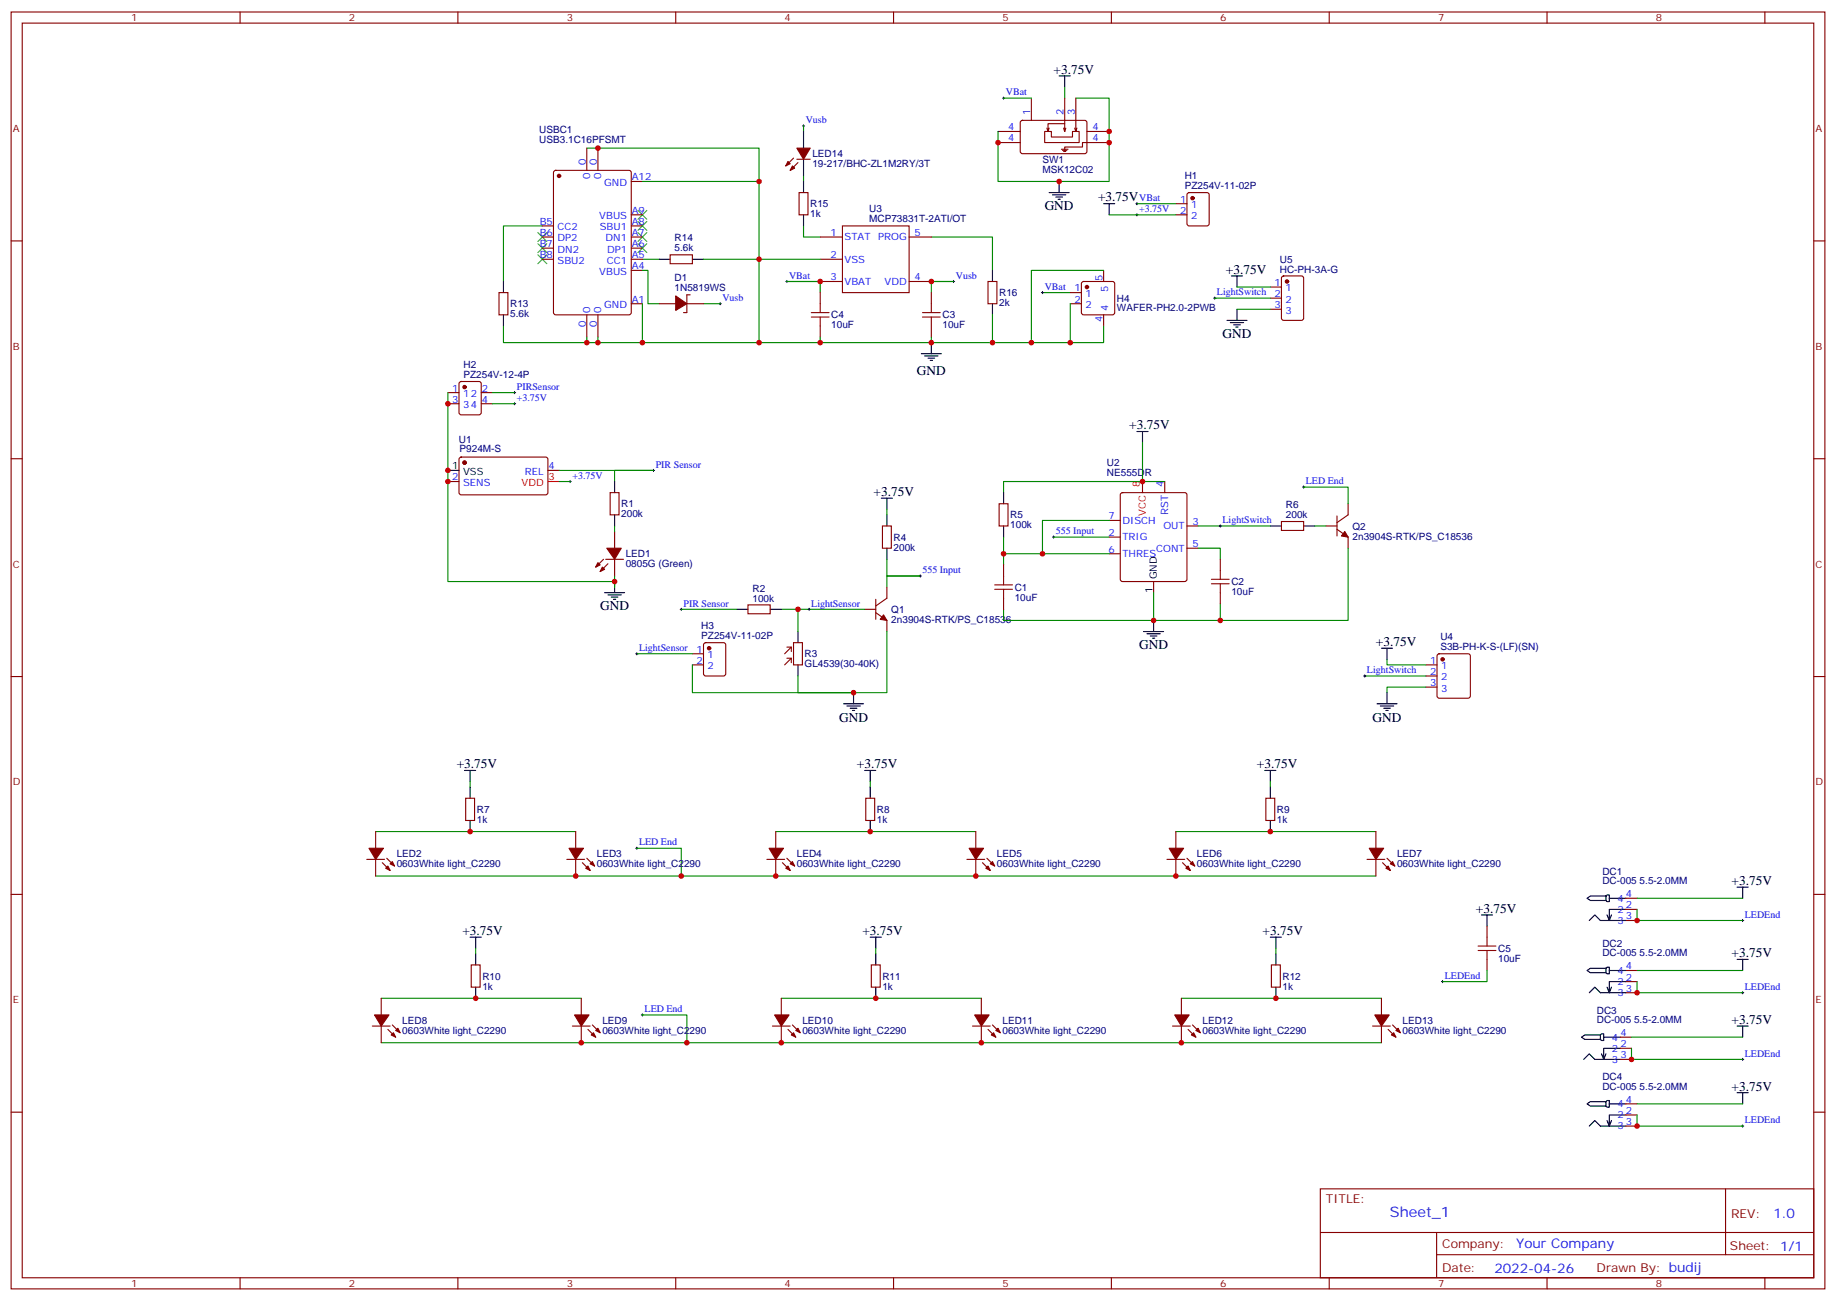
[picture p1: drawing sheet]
<svg xmlns="http://www.w3.org/2000/svg" width="583mm" height="413mm" viewBox="0 0 583 413" stroke-linecap="round" stroke-linejoin="round" font-family="sans-serif">
<g fill="#870000" stroke="#870000" stroke-width=".35">
<path d="M280.5 195.2l1 1.8-2.1-.4z"/>
<path d="M426.9 168.7l1 1.8-2.1-.4z"/>
<path d="M191.2 180l.7 .7-1.4 .7z"/>
<path d="M189.8 178.6l.7 .7-1.4 .7z"/>
<path d="M192.6 174h4.6l-2.1 3.6z"/>
<path d="M214.5 93.9l3.5 2.5-3.5 2.1z"/>
<path d="M123.1 274.9l.7 1.4-1.4-.7z"/>
<path d="M123.8 274.2l.7-.7 .7 1.4z"/>
<path d="M117.1 269.3h4.6l-2.5 3.5z"/>
<path d="M186.6 274.9l.7 1.4-1.4-.7z"/>
<path d="M187.3 274.2l.7-.7 .7 1.4z"/>
<path d="M180.6 269.3h4.6l-2.5 3.5z"/>
<path d="M250.1 274.9l.7 1.4-1.4-.7z"/>
<path d="M250.8 274.2l.7-.7 .7 1.4z"/>
<path d="M244.1 269.3h4.6l-2.5 3.5z"/>
<path d="M313.6 274.9l.7 1.4-1.4-.7z"/>
<path d="M314.3 274.2l.7-.7 .7 1.4z"/>
<path d="M307.6 269.3h4.6l-2.5 3.5z"/>
<path d="M377.1 274.9l.7 1.4-1.4-.7z"/>
<path d="M377.8 274.2l.7-.7 .7 1.4z"/>
<path d="M371.1 269.3h4.6l-2.5 3.5z"/>
<path d="M440.6 274.9l.7 1.4-1.4-.7z"/>
<path d="M441.3 274.2l.7-.7 .7 1.4z"/>
<path d="M434.6 269.3h4.6l-2.5 3.5z"/>
<path d="M124.2 328.5l.7-.7 .7 1.4z"/>
<path d="M126.3 326.4l.7 1.4-1.4-.7z"/>
<path d="M118.9 322.2h4.6l-2.5 3.5z"/>
<path d="M187.7 328.5l.7-.7 .7 1.4z"/>
<path d="M189.8 326.4l.7 1.4-1.4-.7z"/>
<path d="M182.4 322.2h4.6l-2.5 3.5z"/>
<path d="M251.2 328.5l.7-.7 .7 1.4z"/>
<path d="M253.3 326.4l.7 1.4-1.4-.7z"/>
<path d="M245.9 322.2h4.6l-2.5 3.5z"/>
<path d="M314.7 328.5l.7-.7 .7 1.4z"/>
<path d="M316.1 327.1l.7-.7 .7 1.4z"/>
<path d="M309.4 322.2h4.6l-2.5 3.5z"/>
<path d="M378.2 328.5l.7-.7 .7 1.4z"/>
<path d="M379.6 327.1l.7-.7 .7 1.4z"/>
<path d="M372.9 322.2h4.6l-2.5 3.5z"/>
<path d="M441.7 328.5l.7-.7 .7 1.4z"/>
<path d="M443.1 327.1l.7-.7 .7 1.4z"/>
<path d="M436.4 322.2h4.6l-2.5 3.5z"/>
<path d="M252.9 47h4.3l-2.1 3.6z"/>
<path d="M250.1 51.3l.7 .7-1.4 .7z"/>
<path d="M251.5 52.7l.7 .7-1.4 .7z"/>
<circle cx="147.5" cy="146.9" r=".53"/>
<circle cx="378.5" cy="62.9" r=".53"/>
<circle cx="177.4" cy="55.8" r=".53"/>
<circle cx="457.9" cy="209.3" r=".53"/>
<circle cx="408.5" cy="89.4" r=".53"/>
<circle cx="147.5" cy="122.9" r=".53"/>
<circle cx="225.1" cy="205.8" r=".53"/>
<circle cx="345" cy="91.1" r=".53"/>
</g>
<g fill="none" stroke="#870000" stroke-width=".35">
<path d="M3.5 3.8h575.8v405.4h-575.8zM7.1 7.3h568.6v398.3h-568.6zM76.2 3.8v3.5M145.3 3.8v3.5M214.5 3.8v3.5M283.6 3.8v3.5M352.8 3.8v3.5M421.9 3.8v3.5M491.1 3.8v3.5M560.2 3.8v3.5M324.1 38.4l.5-.2 20 .1 .4 .6v9.5l-.7 .4-20-.1-.5-.6v-9.2zM327.4 31.2v7"/>
<path d="M338 39.3h-5.3v2.4l.3-1M338 31.2v10.5M341.5 31.2v10.5l.3-1M175.9 54.3l.5-.2h23.3l.6 .4 .1 44.7-.5 .7h-23.5l-.7-.4v-44.7zM186.3 47v7.1M189.8 47v7.1M200.4 57.6h3.5M251.9 50.2l-2.5 2.5M252.9 50.6h4.3M253.3 51.6l-2.5 2.5M316.8 45.3h7M316.8 41.7h7"/>
<path d="M331.6 41.7h2.1v1.8h6.7v-1.8h2.1v3.6h-10.9zM332.3 40.7l.4 1M336.9 47.4h2.1M337.3 47.7h1.4M337.6 48.1h.7M337.6 40.7l.4 1M338.3 40.7l-.3 1M341.1 40.7l.4 1M345 41.7h7.1M352.1 45.3h-8.5v1.4h-5.6v.7M3.5 76.5h3.6M172.2 71.7h3.5"/>
<path d="M172.2 75.2h3.5M172.2 78.8h3.5M200.4 68.2h3.5M200.4 71.7h3.5M200.4 75.2h3.5M200.4 78.8h3.5M253.6 61.1h2.9v7.1h-2.9zM260.3 75.2h7.1M267.4 71.7h21.2v21.2h-21.2zM288.6 75.2h7M373.2 64.7h3.6M373.2 68.2h3.6"/>
<path d="M377 61.3l.5-.2h5.6l.7 .5v9.4l-.4 .7h-5.9l-.7-.4v-9.5zM575.7 76.5h3.6M158.4 92.9h2.8v7h-2.8zM172.2 82.3h3.5M186.3 99.9v7.1M189.8 99.9v7.1M200.4 82.3h3.5M200.4 96.4h3.5M200.4 85.8h3.5M209.2 96.4h5.3M212.7 80.9h7.1v2.8h-7.1zM218 96.4h5.3"/>
<path d="M219.1 93.6h-1.1v5.6h-1M260.3 82.3h7.1M260.3 89.4h7.1M260.3 92.9v3.5M288.6 89.4h7M295.6 92.9v3.5M313.6 89.4h2.8v7h-2.8zM339.7 96.4h3.6M339.7 92.9h3.6M343.5 89.6l.5-.2h9.1l.5 .2 .2 .5v9.1l-.2 .5-.5 .2h-9.1l-.5-.2-.2-.5v-9.1zM350.3 85.8v3.6M350.3 99.9v3.6"/>
<path d="M403.2 91.1h3.6M403.2 94.7h3.6M403.2 98.2h3.6M407 87.8l.5-.2h5.6l.7 .4v13l-.5 .7h-5.8l-.7-.5v-12.9zM260.3 103.5v3.5M295.6 103.5v3.5M142.2 124.6h3.5M142.2 128.2h3.5M145.9 121.3l.5-.2h5.6l.7 .4 .1 9.5-.5 .6-5.9 .1-.6-.5-.1-9.4zM152.8 124.6h3.5M152.8 128.2h3.5M3.5 145.6h3.6"/>
<path d="M142.2 152.9h3.5M145.9 145.3l.5-.2 27.1 .1 .4 .6v10.9l-.7 .4-27.1-.1-.4-.6v-10.6zM173.9 149.3h3.5M193.7 156.4h2.8v7h-2.8zM317.1 159.9h2.9v7.1h-2.9zM355.8 156.6l.5-.2h19.8l.5 .2 .2 .5v26.8l-.3 .5-.4 .2h-19.8l-.5-.2-.2-.5v-26.8zM362.7 152.9v3.5M369.7 152.9v3.5M427.9 159.9v3.5l-3.5 2.5M575.7 145.6h3.6M191.6 177.6l-2.5 2.4M192.3 177.6h5.6"/>
<path d="M193 179l-2.5 2.4M195.1 168.7v5.3M195.1 177.6v5.2M280.1 167h2.8v7h-2.8zM318.6 179.3v3.5M352.1 165.2h3.5M352.1 175.8h3.5M352.1 170.5h3.5M376.8 174h3.5M376.8 167h3.5M387.3 177.6v3.5M406.8 165.6h7v2.8h-7z"/>
<path d="M420.9 167h3.5M424.4 168l3.5 2.5v3.5M424.4 163.8v6.3M237.4 192h7.1v2.8h-7.1zM274.5 193.4h3.5M278 194.5l3.5 2.5v3.5M278 190.3v6.3M281.5 186.4v3.5l-3.5 2.5M318.6 189.9v3.5M366.2 184.6v3.5M387.3 188.1v3.6M3.5 214.8h3.6"/>
<path d="M219.8 211.1h3.5M219.8 207.5h3.5M223.5 204.2l.5-.2h5.7l.6 .4 .1 9.5-.5 .6-5.9 .1-.6-.5-.1-9.4zM249.8 205.4h1.4v1.4M249.8 209h1.4v1.4M251.2 205.4l-2.1 2.1M251.2 209l-2.1 2.1M251.9 204h2.8v7.1h-2.8zM452.6 211.1h3.5M452.6 214.6h3.5M452.6 218.1h3.5M456.4 207.7l.4-.2h9.2l.5 .2 .2 .5v12.7l-.2 .5-.5 .3h-9.2l-.5-.3-.2-.5v-12.7z"/>
<path d="M575.7 214.8h3.6M147.8 253.4h2.8v7.1h-2.8zM274.8 253.4h2.8v7.1h-2.8zM401.8 253.4h2.8v7.1h-2.8zM116.4 272.8h5.7M119.2 264v5.3M119.2 272.8v5.3M121.4 273.9l2.4 2.4M122.8 272.5l2.4 2.4M179.9 272.8h5.7M182.7 264v5.3M182.7 272.8v5.3"/>
<path d="M184.9 273.9l2.4 2.4M186.3 272.5l2.4 2.4M243.4 272.8h5.7M246.2 264v5.3M246.2 272.8v5.3M248.4 273.9l2.4 2.4M249.8 272.5l2.4 2.4M306.9 272.8h5.7M309.7 264v5.3M309.7 272.8v5.3M311.9 273.9l2.4 2.4M313.3 272.5l2.4 2.4"/>
<path d="M370.4 272.8h5.7M373.2 264v5.3M373.2 272.8v5.3M375.4 273.9l2.4 2.4M376.8 272.5l2.4 2.4M433.9 272.8h5.7M436.7 264v5.3M436.7 272.8v5.3M438.9 273.9l2.4 2.4M440.3 272.5l2.4 2.4M3.5 283.9h3.6M472 294v3.5"/>
<path d="M516.1 292.2h3.5M516.1 285.2h3.5M516.1 288.7h3.5M575.7 283.9h3.6M121 316.9v5.3M149.6 306.3h2.8v7.1h-2.8zM184.5 316.9v5.3M248 316.9v5.3M276.6 306.3h2.8v7.1h-2.8zM311.5 316.9v5.3M375 316.9v5.3M403.6 306.3h2.8v7.1h-2.8z"/>
<path d="M438.5 316.9v5.3M472 304.6v3.5M516.1 315.1h3.5M516.1 308.1h3.5M516.1 311.6h3.5M118.2 325.7h5.6M121 325.7v5.3M123.1 326.8l2.5 2.4M124.5 325.4l2.5 2.4M181.7 325.7h5.6M184.5 325.7v5.3M186.6 326.8l2.5 2.4"/>
<path d="M188 325.4l2.5 2.4M245.2 325.7h5.6M248 325.7v5.3M250.1 326.8l2.5 2.4M251.5 325.4l2.5 2.4M308.7 325.7h5.6M311.5 325.7v5.3M313.6 326.8l2.5 2.4M315 325.4l2.5 2.4M372.2 325.7h5.6M375 325.7v5.3M377.1 326.8l2.5 2.4"/>
<path d="M378.5 325.4l2.5 2.4M435.7 325.7h5.6M438.5 325.7v5.3M440.6 326.8l2.5 2.4M442 325.4l2.5 2.4M514.3 336.3h3.6M514.3 329.2h3.6M514.3 332.8h3.6M3.5 353.1h3.6M516.1 357.5h3.5M516.1 350.4h3.5M516.1 353.9h3.5"/>
<path d="M575.7 353.1h3.6M419.1 377.4h156.6v28.2h-156.6zM547.7 377.4v20.9M419.1 391.2h156.5M456 398.3h119.6M456 391.2v14.2M76.2 405.6v3.6M145.3 405.6v3.6M214.5 405.6v3.6M283.6 405.6v3.6M352.8 405.6v3.6M421.9 405.6v3.6"/>
<path d="M491.1 405.6v3.6M560.2 405.6v3.6"/>
</g>
<g fill="none" stroke="#000" stroke-width=".35">
<path d="M336.2 24.1h3.5M338 24.1v3.5M255.1 41.7v5.3M255.1 50.6v5.2M255.1 57.6v3.5M336.2 57.6v3.5M255.1 68.2v3.5M333 61.1h6.4M334.1 61.8h4.2M335.1 62.5h2.2M335.8 63.3h.7M350.3 64.7h3.5"/>
<path d="M352.1 64.7v3.5M159.8 89.4v3.5M159.8 99.9v3.6M209.2 82.3h3.5M219.8 82.3h3.5M315 85.8v3.6M315 96.4v3.5M390.9 87.6h3.5M392.6 87.6v3.5M392.6 98.2v3.5M292.5 112.3h6.3M293.5 113h4.2"/>
<path d="M294.6 113.7h2.1M295.3 114.4h.7M295.6 108.8v3.5M389.5 101.7h6.3M390.5 102.4h4.3M391.6 103.1h2.1M392.3 103.8h.7M360.9 137h3.5M362.7 137v3.5M142.2 149.3h3.5M195.1 152.9v3.5M279.8 158.2h3.5"/>
<path d="M281.5 158.2v3.5M318.6 156.4v3.5M195.1 163.4v3.6M281.5 163.4v3.6M281.5 174v3.6M318.6 167v3.5M403.2 167h3.6M413.8 167h3.5M191.9 188.1h6.4M193 188.8h4.2M194 189.5h2.1M194.7 190.3h.7"/>
<path d="M195.1 184.6v3.5M233.9 193.4h3.5M244.5 193.4h3.5M366.2 197v3.5M253.3 200.5v3.5M253.3 211.1v3.5M270.9 219.9v3.5M363 200.5h6.4M364.1 201.2h4.2M365.1 201.9h2.1M365.8 202.6h.7M438.5 205.8h3.5"/>
<path d="M440.3 205.8v3.5M440.3 219.9v3.5M267.8 223.4h6.3M268.8 224.1h4.2M269.9 224.8h2.1M270.6 225.5h.7M437.1 223.4h6.3M438.1 224.1h4.3M439.2 224.8h2.1M439.9 225.5h.7M147.5 244.6h3.5M149.2 244.6v3.5"/>
<path d="M149.2 249.9v3.5M274.5 244.6h3.5M276.2 244.6v3.5M276.2 249.9v3.5M401.5 244.6h3.5M403.2 244.6v3.5M403.2 249.9v3.5M149.2 260.5v3.5M276.2 260.5v3.5M403.2 260.5v3.5M149.2 297.5h3.6M151 297.5v3.5"/>
<path d="M276.2 297.5h3.6M278 297.5v3.5M403.2 297.5h3.6M405 297.5v3.5M470.3 290.4h3.5M472 290.4v3.6M503.8 285.2l1-.8h5v1.5h-5zM504.5 292.2l1.7-1.8 1.8 1.8h8.1M509.8 284.4l.3-.3h.7v2.1h-.7l-.3-.3M510.8 285.2h5.3M511.5 290.4l-.7 1.8M516.1 288.7h-5.3v3.5l-.7-1.8"/>
<path d="M551.4 281.6h3.5M553.2 281.6v3.6M151 302.8v3.5M151 313.4v3.5M278 302.8v3.5M278 313.4v3.5M405 302.8v3.5M405 313.4v3.5M503.8 308.1l1-.7h5v1.4h-5zM504.5 315.1l1.7-1.7 1.8 1.7h8.1M509.8 307.4l.3-.4h.7v2.1h-.7l-.3-.3M510.8 308.1h5.3"/>
<path d="M511.5 313.4l-.7 1.7M516.1 311.6h-5.3v3.5l-.7-1.7M551.4 304.6h3.5M553.2 304.6v3.5M502 329.2l1.1-.7h4.9v1.5h-4.9zM502.7 336.3l1.8-1.8 1.7 1.8h8.1M508 328.5l.4-.3h.7v2.1h-.7l-.4-.3M509.1 329.2h5.2M509.8 334.5l-.7 1.8M514.3 332.8h-5.2v3.5l-.7-1.8M551.4 325.7h3.5M553.2 325.7v3.5"/>
<path d="M503.8 350.4l1-.7h5v1.4h-5zM504.5 357.5l1.7-1.8 1.8 1.8h8.1M509.8 349.7l.3-.3h.7v2.1h-.7l-.3-.4M510.8 350.4h5.3M511.5 355.7l-.7 1.8M516.1 353.9h-5.3v3.6l-.7-1.8M551.4 346.9h3.5M553.2 346.9v3.5"/>
</g>
<path d="M173.9 152.9h3.5" fill="none" stroke="#f00" stroke-width=".35"/>
<g fill="none" stroke="#000" stroke-width=".32">
<path d="M254.7 40h.7M255.1 39.6v.7M318.2 31.2h.7M318.6 30.8v.7M360.5 68.2h.7M360.5 64.7h.7M360.9 64.3v.7M360.9 67.8v.7M228.2 96.4h.8M228.6 96.1v.7M249.4 89.4h.7M249.8 89v.7"/>
<path d="M302.3 89.4h.7M302.7 89v.7M330.6 92.9h.7M330.9 92.5v.7M385.2 94.7h.7M385.6 94.3v.7M163 128.2h.7M163 124.6h.7M163.3 124.3v.7M163.3 127.8v.7M180.6 152.9h.7M181 152.5v.7"/>
<path d="M207.1 149.3h.7M207.4 149v.7M413.5 154.6h.7M413.8 154.3v.7M334.1 170.5h.7M334.4 170.1v.8M387 167h.7M387.3 166.6v.7M215.9 193.4h.7M216.3 193.1v.7M256.5 193.4h.7M256.8 193.1v.7"/>
<path d="M291.7 182.8h.8M292.1 182.5v.7M201.8 207.5h.7M202.1 207.2v.7M432.9 214.6h.7M433.2 214.2v.7M201.8 269.3h.7M202.1 268.9v.7M552.8 292.2h.7M553.2 291.9v.7M457.6 311.6h.7M457.9 311.3v.7"/>
<path d="M552.8 315.1h.7M553.2 314.8v.7M203.6 322.2h.7M203.9 321.8v.7M552.8 336.3h.7M553.2 336v.7M552.8 357.5h.7M553.2 357.1v.7"/>
</g>
<g fill="none" stroke="#008700" stroke-width=".35">
<path d="M255.1 40v1.7M318.6 31.2h8.8M338 27.6v3.6M341.5 31.2h10.6v26.4h-35.3v-15.9M186.3 47h54.6v61.8M203.9 57.6h37M255.1 55.8v1.8M172.2 71.7h-12.4v17.7M255.1 71.7v3.5h5.2M295.6 75.2h19.4v10.6M352.1 68.2h21.1M360.9 64.7h12.3"/>
<path d="M203.9 85.8h1.8v10.6h3.5M203.9 82.3h5.3M203.9 96.4v12.4M223.3 82.3h37M223.3 96.4h5.3M260.3 89.4h-10.5h10.5v3.5M295.6 89.4h7.1h-7.1v3.5M315 99.9v8.9M330.9 92.9h8.8M339.7 96.4v12.4M350.3 85.8h-22.9v23M385.6 94.7h17.6"/>
<path d="M392.6 91.1h10.6M392.6 98.2h10.6M159.8 103.5v5.3h100.5M186.3 107v1.8M189.8 107v1.8M260.3 107v1.8h35.3M350.3 103.5v5.3h-54.7v-1.8M142.2 124.6v60h52.9M156.3 128.2h7M156.3 124.6h7M177.4 149.3h30h-12.3v3.6M177.4 152.9h3.6"/>
<path d="M362.7 140.5v12.4M369.7 152.9h-51.1v3.5M413.8 154.6h14.1v5.3M195.1 167v1.7M281.5 177.6v5.2h10.6h-10.6v3.6M281.5 161.7v1.7M318.6 170.5v8.8M318.6 175.8h33.5M334.4 170.5h17.7M352.1 165.2h-21.2v10.6M380.3 174h7v3.6M380.3 167h22.9"/>
<path d="M417.3 167h3.6M427.9 174v23h-40.6M195.1 182.8v3.6M216.3 193.4h17.6M248 193.4h26.5M253.3 193.4v7.1M366.2 188.1v8.9h-47.6v-3.6M387.3 191.7v5.3h-21.1M202.1 207.5h17.7M219.8 211.1v8.8h51.1M281.5 200.5v19.4h-28.2v-5.3M433.2 214.6h19.4"/>
<path d="M440.3 209.3v1.8h12.3M452.6 218.1h-12.3v1.8M149.2 248.1v1.8M276.2 248.1v1.8M403.2 248.1v1.8M119.2 278.1h317.5M119.2 264h63.5M202.1 269.3h14.2v8.8M246.2 264h63.5M373.2 264h63.5M519.6 288.7v3.5h33.6M519.6 285.2h33.6"/>
<path d="M121 316.9h63.5M151 301v1.8M248 316.9h63.5M278 301v1.8M375 316.9h63.5M405 301v1.8M472 308.1v3.5h-14.1M519.6 311.6v3.5h33.6M519.6 308.1h33.6M121 331h317.5M203.9 322.2h14.1v8.8M517.9 332.8v3.5h35.3"/>
<path d="M517.9 329.2h35.3M519.6 353.9v3.6h33.6M519.6 350.4h33.6"/>
</g>
<g fill="none" stroke="#3c3" stroke-width=".35">
<path d="M170.7 73.8l2.9 2.9M170.7 77.4l2.9 2.8M173.6 73.8l-2.9 2.9M173.6 77.4l-2.9 2.8M202.5 77.4l2.8 2.8M202.5 73.8l2.8 2.9M202.5 70.3l2.8 2.8M202.5 66.8l2.8 2.8M205.3 77.4l-2.8 2.8M205.3 73.8l-2.8 2.9M205.3 70.3l-2.8 2.8M205.3 66.8l-2.8 2.8"/>
<path d="M170.7 80.9l2.9 2.8M173.6 80.9l-2.9 2.8"/>
</g>
<g fill="none" stroke="#a10000" stroke-width=".35">
<path d="M257.5 99.2h5.7M260.3 96.4v2.8M292.8 99.2h5.6M295.6 96.4v2.8M257.5 100.6h5.7M260.3 100.6v2.9M292.8 100.6h5.6M295.6 100.6v2.9M315.7 187.1h5.7M315.7 185.7h5.7M318.6 182.8v2.9M318.6 187.1v2.8"/>
<path d="M384.5 185.3h5.7M384.5 183.9h5.7M387.3 181.1v2.8M387.3 185.3v2.8M472 297.5v2.8M469.2 301.7h5.6M469.2 300.3h5.6M472 301.7v2.9"/>
</g>
<g fill="#c00">
<circle cx="270.9" cy="219.9" r=".88"/>
<circle cx="216.3" cy="278.1" r=".88"/>
<circle cx="295.6" cy="89.4" r=".88"/>
<circle cx="195.1" cy="184.6" r=".88"/>
<circle cx="253.3" cy="193.4" r=".88"/>
<circle cx="318.6" cy="175.8" r=".88"/>
<circle cx="330.9" cy="175.8" r=".88"/>
<circle cx="366.2" cy="197" r=".88"/>
<circle cx="387.4" cy="197" r=".88"/>
<circle cx="362.7" cy="152.9" r=".88"/>
<circle cx="218" cy="331" r=".88"/>
<circle cx="142.2" cy="149.3" r=".88"/>
<circle cx="142.2" cy="152.9" r=".88"/>
<circle cx="142.2" cy="128.2" r=".88"/>
<circle cx="352.1" cy="41.7" r=".88"/>
<circle cx="352.1" cy="45.3" r=".88"/>
<circle cx="316.8" cy="45.3" r=".88"/>
<circle cx="336.2" cy="57.6" r=".88"/>
<circle cx="149.2" cy="264" r=".88"/>
<circle cx="151" cy="316.9" r=".88"/>
<circle cx="276.2" cy="264" r=".88"/>
<circle cx="403.2" cy="264" r=".88"/>
<circle cx="278" cy="316.9" r=".88"/>
<circle cx="405" cy="316.9" r=".88"/>
<circle cx="260.4" cy="89.4" r=".88"/>
<circle cx="182.7" cy="278.1" r=".88"/>
<circle cx="246.2" cy="278.1" r=".88"/>
<circle cx="309.7" cy="278.1" r=".88"/>
<circle cx="373.2" cy="278.1" r=".88"/>
<circle cx="375" cy="331" r=".88"/>
<circle cx="311.5" cy="331" r=".88"/>
<circle cx="248" cy="331" r=".88"/>
<circle cx="184.5" cy="331" r=".88"/>
<circle cx="295.6" cy="108.8" r=".88"/>
<circle cx="339.7" cy="108.8" r=".88"/>
<circle cx="327.4" cy="108.8" r=".88"/>
<circle cx="260.4" cy="108.8" r=".88"/>
<circle cx="186.3" cy="108.8" r=".88"/>
<circle cx="189.8" cy="108.8" r=".88"/>
<circle cx="203.9" cy="108.8" r=".88"/>
<circle cx="240.9" cy="108.8" r=".88"/>
<circle cx="189.8" cy="47" r=".88"/>
<circle cx="240.9" cy="57.6" r=".88"/>
<circle cx="240.9" cy="82.3" r=".88"/>
<circle cx="315" cy="108.8" r=".88"/>
<circle cx="519.6" cy="357.5" r=".88"/>
<circle cx="517.9" cy="336.3" r=".88"/>
<circle cx="519.6" cy="315.1" r=".88"/>
<circle cx="519.6" cy="292.2" r=".88"/>
</g>
<text font-size="4.6" fill="#00f" x="441.2" y="386.4">Sheet_1</text>
<g font-size="4.2">
<text x="334.4" y="23.4">+3.75V</text>
<text x="348.5" y="64">+3.75V</text>
<text x="331.6" y="66.8">GND</text>
<text x="389.1" y="86.9">+3.75V</text>
<text x="388.1" y="107.4">GND</text>
<text x="291" y="119.1">GND</text>
<text x="358.4" y="136.3">+3.75V</text>
<text x="277.3" y="157.4">+3.75V</text>
<text x="190.5" y="193.8">GND</text>
<text x="361.6" y="206.1">GND</text>
<text x="436.7" y="205.1">+3.75V</text>
<text x="266.3" y="229.1">GND</text>
<text x="435.7" y="229.1">GND</text>
<text x="145" y="243.9">+3.75V</text>
<text x="272" y="243.9">+3.75V</text>
<text x="399" y="243.9">+3.75V</text>
<text x="549.6" y="280.9">+3.75V</text>
<text x="468.5" y="289.7">+3.75V</text>
<text x="146.8" y="296.8">+3.75V</text>
<text x="273.8" y="296.8">+3.75V</text>
<text x="400.8" y="296.8">+3.75V</text>
<text x="549.6" y="303.8">+3.75V</text>
<text x="549.6" y="325">+3.75V</text>
<text x="549.6" y="346.2">+3.75V</text>
</g>
<g font-size="4.2" fill="#00f">
<text x="562.9" y="386.7">1.0</text>
<text x="481.3" y="396.2">Your Company</text>
<text x="474.4" y="404">2022-04-26</text>
</g>
<g font-size="3.9" fill="#800">
<text x="420.9" y="382">TITLE:</text>
<text x="549.5" y="386.7">REV:</text>
<text x="457.8" y="396.2">Company:</text>
<text x="549.1" y="396.8">Sheet: 1/1</text>
<text x="457.8" y="403.9">Date:</text>
<text x="506.8" y="403.9">Drawn By: budij</text>
</g>
<g font-size="3.2" fill="#800">
<text x="41.6" y="6.8">1</text>
<text x="110.8" y="6.8">2</text>
<text x="179.9" y="6.8">3</text>
<text x="249.1" y="6.8">4</text>
<text x="318.2" y="6.8">5</text>
<text x="387.3" y="6.8">6</text>
<text x="456.5" y="6.8">7</text>
<text x="525.6" y="6.8">8</text>
<text x="4.1" y="41.9">A</text>
<text x="576.3" y="41.9">A</text>
<text x="4.1" y="111.1">B</text>
<text x="576.3" y="111.1">B</text>
<text x="4.1" y="180.2">C</text>
<text x="576.3" y="180.2">C</text>
<text x="4.1" y="249.3">D</text>
<text x="576.3" y="249.3">D</text>
<text x="4.1" y="318.5">E</text>
<text x="576.3" y="318.5">E</text>
<text x="41.6" y="408.6">1</text>
<text x="110.8" y="408.6">2</text>
<text x="179.9" y="408.6">3</text>
<text x="249.1" y="408.6">4</text>
<text x="318.2" y="408.6">5</text>
<text x="387.3" y="408.6">6</text>
<text x="456.5" y="408.6">7</text>
<text x="525.6" y="408.6">8</text>
</g>
<g font-size="3.2" fill="#00f">
<text x="319.3" y="30.3">VBat</text>
<text x="255.8" y="39.1">Vusb</text>
<text x="320.1" y="41.4">4</text>
<text x="327" y="36.4" transform="rotate(-90 327 36.4)">1</text>
<text x="337.6" y="36.4" transform="rotate(-90 337.6 36.4)">2</text>
<text x="341.1" y="36.4" transform="rotate(-90 341.1 36.4)">3</text>
<text x="346.8" y="41.4">4</text>
<text x="320.1" y="44.9">4</text>
<text x="346.8" y="44.9">4</text>
<text x="185.9" y="52.3" transform="rotate(-90 185.9 52.3)">0</text>
<text x="189.4" y="52.3" transform="rotate(-90 189.4 52.3)">0</text>
<text x="187.3" y="56.8" transform="rotate(-90 187.3 56.8)">0</text>
<text x="190.9" y="56.8" transform="rotate(-90 190.9 56.8)">0</text>
<text x="191.8" y="59">GND</text>
<text x="200.6" y="57.3">A12</text>
<text x="361.6" y="63.8">VBat</text>
<text x="374.6" y="64.3">1</text>
<text x="171.3" y="71.4">B5</text>
<text x="190.2" y="69.6">VBUS</text>
<text x="200.6" y="71.4">A8</text>
<text x="200.6" y="67.8">A9</text>
<text x="361.6" y="67.3">+3.75V</text>
<text x="374.6" y="67.8">2</text>
<text x="378.1" y="66.1">1</text>
<text x="378.1" y="69.6">2</text>
<text x="171.3" y="74.9">B6</text>
<text x="177" y="73.1">CC2</text>
<text x="177" y="76.7">DP2</text>
<text x="190.4" y="73.1">SBU1</text>
<text x="192.2" y="76.7">DN1</text>
<text x="200.6" y="74.9">A7</text>
<text x="263.6" y="74.9">1</text>
<text x="268.1" y="76.3">STAT</text>
<text x="278.8" y="76.3">PROG</text>
<text x="290.3" y="74.9">5</text>
<text x="171.3" y="78.4">B7</text>
<text x="171.3" y="82">B8</text>
<text x="177" y="80.2">DN2</text>
<text x="177" y="83.7">SBU2</text>
<text x="192.6" y="83.7">CC1</text>
<text x="192.7" y="80.2">DP1</text>
<text x="200.6" y="82">A5</text>
<text x="200.6" y="78.4">A6</text>
<text x="263.6" y="82">2</text>
<text x="268.1" y="83.4">VSS</text>
<text x="190.2" y="87.2">VBUS</text>
<text x="200.6" y="85.5">A4</text>
<text x="250.5" y="88.5">VBat</text>
<text x="263.6" y="89">3</text>
<text x="290.3" y="89">4</text>
<text x="303.4" y="88.5">Vusb</text>
<text x="350" y="89.2" transform="rotate(-90 350 89.2)">5</text>
<text x="229.3" y="95.5">Vusb</text>
<text x="268.1" y="90.4">VBAT</text>
<text x="280.8" y="90.4">VDD</text>
<text x="331.6" y="92">VBat</text>
<text x="341.1" y="92.5">1</text>
<text x="344.6" y="94.3">1</text>
<text x="351.7" y="92.7" transform="rotate(-90 351.7 92.7)">5</text>
<text x="386.3" y="93.8">LightSwitch</text>
<text x="404.6" y="90.8">1</text>
<text x="404.6" y="94.3">2</text>
<text x="408.1" y="92.5">1</text>
<text x="187.3" y="99.2" transform="rotate(-90 187.3 99.2)">0</text>
<text x="190.9" y="99.2" transform="rotate(-90 190.9 99.2)">0</text>
<text x="191.8" y="97.8">GND</text>
<text x="200.6" y="96.1">A1</text>
<text x="341.1" y="96.1">2</text>
<text x="344.6" y="97.8">2</text>
<text x="351.7" y="98.6" transform="rotate(-90 351.7 98.6)">4</text>
<text x="404.6" y="97.8">3</text>
<text x="408.1" y="96.1">2</text>
<text x="408.1" y="99.6">3</text>
<text x="185.9" y="103.7" transform="rotate(-90 185.9 103.7)">0</text>
<text x="189.4" y="103.7" transform="rotate(-90 189.4 103.7)">0</text>
<text x="350" y="102.1" transform="rotate(-90 350 102.1)">4</text>
<text x="143.5" y="124.3">1</text>
<text x="152.9" y="124.3">2</text>
<text x="164" y="123.8">PIRSensor</text>
<text x="143.5" y="127.8">3</text>
<text x="147" y="126">12</text>
<text x="147" y="129.6">34</text>
<text x="152.9" y="127.8">4</text>
<text x="164" y="127.3">+3.75V</text>
<text x="174.1" y="149">4</text>
<text x="208.1" y="148.4">PIR Sensor</text>
<text x="143.5" y="152.5">2</text>
<text x="147" y="154.3">SENS</text>
<text x="166.6" y="150.7">REL</text>
<text x="181.7" y="152">+3.75V</text>
<text x="369.4" y="154.6" transform="rotate(-90 369.4 154.6)">4</text>
<text x="414.5" y="153.7">LED End</text>
<text x="351.8" y="164.9">7</text>
<text x="356.3" y="166.3">DISCH</text>
<text x="370.8" y="163.4" transform="rotate(-90 370.8 163.4)">RST</text>
<text x="378.5" y="166.6">3</text>
<text x="388.1" y="166.1">LightSwitch</text>
<text x="335.1" y="169.6">555 Input</text>
<text x="351.8" y="170.1">2</text>
<text x="356.3" y="171.6">TRIG</text>
<text x="369.3" y="168">OUT</text>
<text x="378.5" y="173.7">5</text>
<text x="351.8" y="175.4">6</text>
<text x="356.3" y="176.8">THRES</text>
<text x="367" y="175.1">CONT</text>
<text x="292.8" y="182">555 Input</text>
<text x="217" y="192.5">PIR Sensor</text>
<text x="257.5" y="192.5">LightSensor</text>
<text x="202.8" y="206.7">LightSensor</text>
<text x="221.1" y="207.2">1</text>
<text x="224.6" y="209">1</text>
<text x="221.1" y="210.7">2</text>
<text x="224.6" y="212.5">2</text>
<text x="433.9" y="213.7">LightSwitch</text>
<text x="454" y="210.7">1</text>
<text x="454" y="214.2">2</text>
<text x="457.4" y="212.5">1</text>
<text x="454" y="217.8">3</text>
<text x="457.4" y="216">2</text>
<text x="457.4" y="219.5">3</text>
<text x="202.8" y="268.4">LED End</text>
<text x="513.4" y="286.2">4</text>
<text x="516.1" y="284.8">4</text>
<text x="513.4" y="293.3">3</text>
<text x="513.4" y="289.7">2</text>
<text x="516.1" y="291.9">3</text>
<text x="516.1" y="288.3">2</text>
<text x="553.9" y="291.3">LEDEnd</text>
<text x="458.6" y="310.7">LEDEnd</text>
<text x="513.4" y="309.1">4</text>
<text x="516.1" y="307.7">4</text>
<text x="516.1" y="311.3">2</text>
<text x="513.4" y="316.2">3</text>
<text x="513.4" y="312.7">2</text>
<text x="516.1" y="314.8">3</text>
<text x="553.9" y="314.3">LEDEnd</text>
<text x="204.6" y="321.3">LED End</text>
<text x="514.3" y="328.9">4</text>
<text x="511.6" y="330.3">4</text>
<text x="511.6" y="333.8">2</text>
<text x="514.3" y="336">3</text>
<text x="514.3" y="332.4">2</text>
<text x="553.9" y="335.4">LEDEnd</text>
<text x="511.6" y="337.4">3</text>
<text x="513.4" y="351.5">4</text>
<text x="516.1" y="350.1">4</text>
<text x="516.1" y="353.6">2</text>
<text x="513.4" y="358.5">3</text>
<text x="513.4" y="355">2</text>
<text x="516.1" y="357.1">3</text>
<text x="553.9" y="356.6">LEDEnd</text>
</g>
<g font-size="3.2" fill="#000080">
<text x="171.2" y="45.3">USB3.1C16PFSMT</text>
<text x="171.2" y="42.1">USBC1</text>
<text x="257.9" y="53.1">19-217/BHC-ZL1M2RY/3T</text>
<text x="257.9" y="50">LED14</text>
<text x="330.9" y="51.8">SW1</text>
<text x="330.9" y="55">MSK12C02</text>
<text x="376.1" y="56.9">H1</text>
<text x="257.2" y="65.8">R15</text>
<text x="376.1" y="60.1">PZ254V-11-02P</text>
<text x="257.2" y="69">1k</text>
<text x="275.9" y="70.6">MCP73831T-2ATI/OT</text>
<text x="275.9" y="67.4">U3</text>
<text x="214.1" y="76.6">R14</text>
<text x="214.1" y="79.8">5.6k</text>
<text x="406.2" y="83.3">U5</text>
<text x="214.2" y="89.4">D1</text>
<text x="406.2" y="86.5">HC-PH-3A-G</text>
<text x="214.2" y="92.5">1N5819WS</text>
<text x="317.1" y="94">R16</text>
<text x="354.5" y="95.8">H4</text>
<text x="161.9" y="100.8">5.6k</text>
<text x="161.9" y="97.5">R13</text>
<text x="263.9" y="101.1">C4</text>
<text x="299.2" y="101.1">C3</text>
<text x="317.1" y="97.2">2k</text>
<text x="354.5" y="98.8">WAFER-PH2.0-2PWB</text>
<text x="263.9" y="104.3">10uF</text>
<text x="299.2" y="104.3">10uF</text>
<text x="147.1" y="119.9">PZ254V-12-4P</text>
<text x="147.1" y="116.7">H2</text>
<text x="145.7" y="140.5">U1</text>
<text x="145.9" y="143.5">P924M-S</text>
<text x="351.4" y="147.9">U2</text>
<text x="351.4" y="151.1">NE555DR</text>
<text x="197.2" y="161">R1</text>
<text x="408.2" y="161.3">R6</text>
<text x="197.2" y="164.3">200k</text>
<text x="320.7" y="167.8">100k</text>
<text x="320.7" y="164.6">R5</text>
<text x="408.2" y="164.5">200k</text>
<text x="283.6" y="171.6">R4</text>
<text x="429.3" y="171.3">2n3904S-RTK/PS_C18536</text>
<text x="429.3" y="168.1">Q2</text>
<text x="198.6" y="176.9">LED1</text>
<text x="283.6" y="174.9">200k</text>
<text x="198.6" y="180.1">0805G (Green)</text>
<text x="390.9" y="185.8">C2</text>
<text x="238.8" y="191">100k</text>
<text x="238.8" y="187.8">R2</text>
<text x="322.1" y="190.7">10uF</text>
<text x="322.1" y="187.5">C1</text>
<text x="390.9" y="188.9">10uF</text>
<text x="282.9" y="197.8">2n3904S-RTK/PS_C18536</text>
<text x="282.9" y="194.6">Q1</text>
<text x="222.6" y="203">PZ254V-11-02P</text>
<text x="222.6" y="199.8">H3</text>
<text x="457.2" y="203.3">U4</text>
<text x="255.4" y="208.7">R3</text>
<text x="457.2" y="206.5">S3B-PH-K-S-(LF)(SN)</text>
<text x="255.4" y="211.9">GL4539(30-40K)</text>
<text x="151.3" y="261.3">1k</text>
<text x="151.3" y="258.1">R7</text>
<text x="278.3" y="261.3">1k</text>
<text x="278.3" y="258.1">R8</text>
<text x="405.3" y="261.3">1k</text>
<text x="405.3" y="258.1">R9</text>
<text x="125.9" y="275.3">0603White light_C2290</text>
<text x="125.9" y="272.1">LED2</text>
<text x="189.4" y="275.3">0603White light_C2290</text>
<text x="189.4" y="272.1">LED3</text>
<text x="252.9" y="275.3">0603White light_C2290</text>
<text x="252.9" y="272.1">LED4</text>
<text x="316.4" y="275.3">0603White light_C2290</text>
<text x="316.4" y="272.1">LED5</text>
<text x="379.9" y="275.3">0603White light_C2290</text>
<text x="379.9" y="272.1">LED6</text>
<text x="443.4" y="275.3">0603White light_C2290</text>
<text x="443.4" y="272.1">LED7</text>
<text x="508.6" y="280.6">DC-005 5.5-2.0MM</text>
<text x="508.6" y="277.6">DC1</text>
<text x="475.5" y="305.3">10uF</text>
<text x="475.5" y="302.2">C5</text>
<text x="508.6" y="303.6">DC-005 5.5-2.0MM</text>
<text x="508.6" y="300.6">DC2</text>
<text x="153.1" y="311">R10</text>
<text x="280.1" y="311">R11</text>
<text x="407.1" y="311">R12</text>
<text x="153.1" y="314.2">1k</text>
<text x="280.1" y="314.2">1k</text>
<text x="407.1" y="314.2">1k</text>
<text x="506.9" y="321.7">DC3</text>
<text x="127.7" y="328.2">0603White light_C2290</text>
<text x="127.7" y="325">LED8</text>
<text x="191.2" y="328.2">0603White light_C2290</text>
<text x="191.2" y="325">LED9</text>
<text x="254.7" y="328.2">0603White light_C2290</text>
<text x="254.7" y="325">LED10</text>
<text x="318.2" y="328.2">0603White light_C2290</text>
<text x="318.2" y="325">LED11</text>
<text x="381.7" y="328.2">0603White light_C2290</text>
<text x="381.7" y="325">LED12</text>
<text x="445.2" y="328.2">0603White light_C2290</text>
<text x="445.2" y="325">LED13</text>
<text x="506.9" y="324.7">DC-005 5.5-2.0MM</text>
<text x="508.6" y="345.9">DC-005 5.5-2.0MM</text>
<text x="508.6" y="342.9">DC4</text>
</g>
<g font-size="3.2">
<text x="143.5" y="149">1</text>
<text x="147" y="150.7">VSS</text>
<text x="367.2" y="183.9" transform="rotate(-90 367.2 183.9)">GND</text>
<text x="365.8" y="188.4" transform="rotate(-90 365.8 188.4)">1</text>
</g>
<g font-size="3.2" fill="#f00">
<text x="165.6" y="154.3">VDD</text>
<text x="174.1" y="152.5">3</text>
<text x="361.8" y="154.5" transform="rotate(-90 361.8 154.5)">8</text>
<text x="363.7" y="163.7" transform="rotate(-90 363.7 163.7)">VCC</text>
</g>
</svg>
